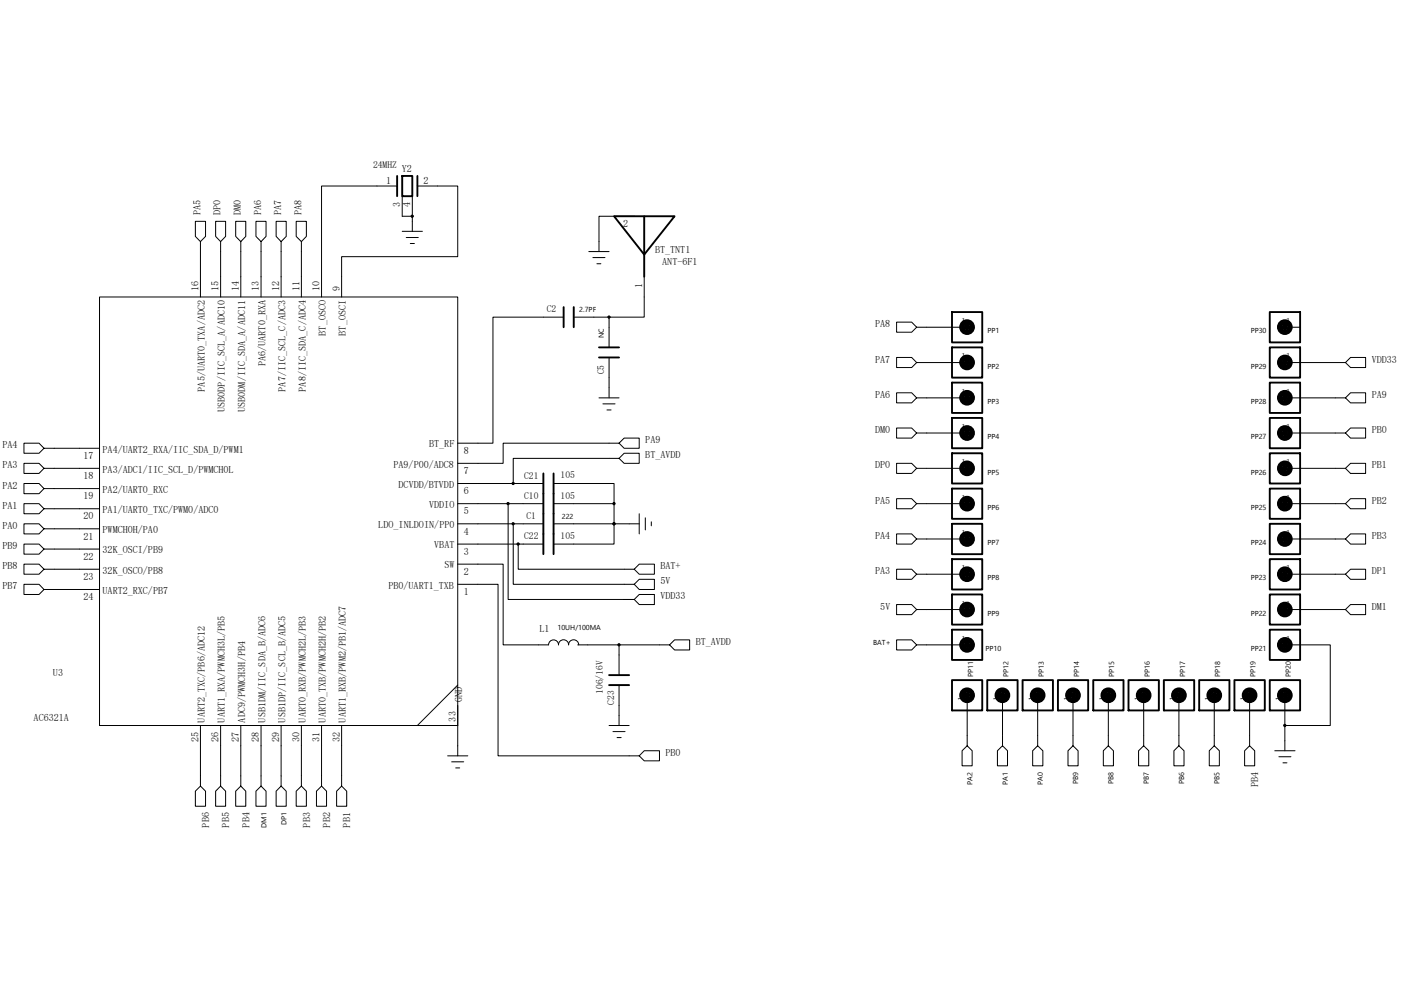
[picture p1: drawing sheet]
<svg xmlns="http://www.w3.org/2000/svg" width="297mm" height="210mm" viewBox="0 0 297 210" stroke-linecap="round" stroke-linejoin="round" font-family="sans-serif">
<g fill="none" stroke="#000" stroke-width=".4">
<path d="M84.2 37.3v4.3M85.3 37.3h2.1v4.3h-2.1zM88.5 37.3v4.3M130.2 45.9h12.8l-6.4 8.1zM136.6 45.9v12.8M119.5 65.1v4.3M121.6 65.1v4.3M127 73.7h4.3M127 75.8h4.3M201.8 66.2h6.5v6.4h-6.5zM201.8 73.7h6.5v6.4h-6.5zM204.6 68.8l1.3 1.3-.2 .2"/>
<path d="M204.6 76.3l1.3 1.2-.2 .2M205.1 68.3v2M205.1 75.8v1.9M205.5 68.8l-1.3 1.3 .2 .2M205.5 76.3l-1.3 1.2 .2 .2M269.2 73.7h6.4v6.4h-6.4zM269.2 66.2h6.4v6.4h-6.4zM272 76.3l1.3 1.2-.2 .2M272 68.8l1.3 1.3-.2 .2M272.4 68.3v2M272.4 75.8v1.9M272.9 76.3l-1.3 1.2 .2 .2"/>
<path d="M272.9 68.8l-1.3 1.3 .2 .2M201.8 81.2h6.5v6.4h-6.5zM201.8 88.6h6.5v6.5h-6.5zM201.8 96.1h6.5v6.5h-6.5zM204.6 83.7l1.3 1.3-.2 .2M204.6 91.2l1.3 1.3-.2 .2M204.6 98.7l1.3 1.3-.2 .2M205.1 83.3v1.9M205.1 90.8v1.9M205.1 98.3v1.9M205.5 83.7l-1.3 1.3 .2 .2M205.5 91.2l-1.3 1.3 .2 .2"/>
<path d="M205.5 98.7l-1.3 1.3 .2 .2M269.2 96.1h6.4v6.5h-6.4zM269.2 88.6h6.4v6.5h-6.4zM269.2 81.2h6.4v6.4h-6.4zM272 98.7l1.3 1.3-.2 .2M272 91.2l1.3 1.3-.2 .2M272 83.7l1.3 1.3-.2 .2M272.4 83.3v1.9M272.4 90.8v1.9M272.4 98.3v1.9M272.9 98.7l-1.3 1.3 .2 .2M272.9 91.2l-1.3 1.3 .2 .2"/>
<path d="M272.9 83.7l-1.3 1.3 .2 .2M115.2 100.4v17.1M117.4 100.4v17.1M201.8 103.6h6.5v6.4h-6.5zM201.8 111.1h6.5v6.4h-6.5zM201.8 118.6h6.5v6.4h-6.5zM204.6 106.2l1.3 1.3-.2 .2M204.6 113.7l1.3 1.3-.2 .2M205.1 105.8v1.9M205.1 113.2v2M205.5 106.2l-1.3 1.3 .2 .2M205.5 113.7l-1.3 1.3 .2 .2"/>
<path d="M269.2 118.6h6.4v6.4h-6.4zM269.2 111.1h6.4v6.4h-6.4zM269.2 103.6h6.4v6.4h-6.4zM272 113.7l1.3 1.3-.2 .2M272 106.2l1.3 1.3-.2 .2M272.4 105.8v1.9M272.4 113.2v2M272.9 113.7l-1.3 1.3 .2 .2M272.9 106.2l-1.3 1.3 .2 .2M201.8 126.1h6.5v6.4h-6.5zM201.8 133.6h6.5v6.4h-6.5zM204.6 121.2l1.3 1.2-.2 .3"/>
<path d="M204.6 128.7l1.3 1.2-.2 .3M204.6 136.1l1.3 1.3-.2 .2M205.1 120.7v2M205.1 128.2v2M205.1 135.7v1.9M205.5 121.2l-1.3 1.2 .2 .3M205.5 128.7l-1.3 1.2 .2 .3M205.5 136.1l-1.3 1.3 .2 .2M269.2 133.6h6.4v6.4h-6.4zM269.2 126.1h6.4v6.4h-6.4zM272 136.1l1.3 1.3-.2 .2M272 128.7l1.3 1.2-.2 .3"/>
<path d="M272 121.2l1.3 1.2-.2 .3M272.4 120.7v2M272.4 128.2v2M272.4 135.7v1.9M272.9 136.1l-1.3 1.3 .2 .2M272.9 128.7l-1.3 1.2 .2 .3M272.9 121.2l-1.3 1.2 .2 .3M129.1 143.2h4.3M129.1 145.3h4.3M201.8 144.3h6.5v6.4h-6.5zM204 147.5h1.9M204.4 147l1.3 1.3 .2-.2"/>
<path d="M205.9 146.8l-.2-.2-1.3 1.3M209.3 144.3h6.4v6.4h-6.4zM211.5 147.5h1.9M211.9 147l1.3 1.3 .2-.2M213.4 146.8l-.2-.2-1.3 1.3M216.8 144.3h6.4v6.4h-6.4zM218.9 147.5h2M219.4 147l1.3 1.3 .2-.2M220.9 146.8l-.2-.2-1.3 1.3M224.3 144.3h6.4v6.4h-6.4zM226.4 147.5h2M226.9 147l1.2 1.3 .3-.2"/>
<path d="M228.4 146.8l-.3-.2-1.2 1.3M231.8 144.3h6.4v6.4h-6.4zM233.9 147.5h2M234.4 147l1.2 1.3 .3-.2M235.9 146.8l-.3-.2-1.2 1.3M239.3 144.3h6.4v6.4h-6.4zM241.4 147.5h1.9M241.8 147l1.3 1.3 .2-.2M243.3 146.8l-.2-.2-1.3 1.3M246.8 144.3h6.4v6.4h-6.4zM248.9 147.5h1.9M249.3 147l1.3 1.3 .2-.2"/>
<path d="M250.8 146.8l-.2-.2-1.3 1.3M254.3 144.3h6.4v6.4h-6.4zM256.4 147.5h1.9M256.8 147l1.3 1.3 .2-.2M258.3 146.8l-.2-.2-1.3 1.3M261.7 144.3h6.5v6.4h-6.5zM263.9 147.5h1.9M264.3 147l1.3 1.3 .2-.2M265.8 146.8l-.2-.2-1.3 1.3M269.2 144.3h6.4v6.4h-6.4zM271.4 147.5h1.9M271.8 147l1.3 1.3 .2-.2"/>
<path d="M273.3 146.8l-.2-.2-1.3 1.3"/>
<circle cx="205" cy="69.4" r="1.46"/>
<circle cx="205" cy="76.9" r="1.46"/>
<circle cx="205" cy="76.9" r=".93"/>
<circle cx="205" cy="69.4" r=".93"/>
<circle cx="205" cy="69.4" r=".45"/>
<circle cx="205" cy="76.9" r=".45"/>
<circle cx="205" cy="76.9" r="1.06"/>
<circle cx="205" cy="69.4" r="1.06"/>
<circle cx="205" cy="76.9" r="1.33"/>
<circle cx="205" cy="69.4" r="1.33"/>
<circle cx="205" cy="76.9" r=".19"/>
<circle cx="205" cy="69.4" r=".19"/>
<circle cx="205" cy="69.4" r=".76"/>
<circle cx="205" cy="76.9" r=".76"/>
<circle cx="272.4" cy="76.9" r=".76"/>
<circle cx="272.4" cy="69.4" r=".76"/>
<circle cx="272.4" cy="76.9" r="1.46"/>
<circle cx="272.4" cy="69.4" r="1.46"/>
<circle cx="272.4" cy="69.4" r=".93"/>
<circle cx="272.4" cy="76.9" r=".93"/>
<circle cx="272.4" cy="76.9" r=".45"/>
<circle cx="272.4" cy="69.4" r=".45"/>
<circle cx="272.4" cy="76.9" r="1.06"/>
<circle cx="272.4" cy="69.4" r="1.06"/>
<circle cx="272.4" cy="69.4" r="1.33"/>
<circle cx="272.4" cy="76.9" r="1.33"/>
<circle cx="272.4" cy="69.4" r=".19"/>
<circle cx="272.4" cy="76.9" r=".19"/>
<circle cx="205" cy="99.3" r="1.46"/>
<circle cx="205" cy="84.4" r="1.46"/>
<circle cx="205" cy="91.8" r="1.46"/>
<circle cx="205" cy="91.8" r=".93"/>
<circle cx="205" cy="99.3" r=".93"/>
<circle cx="205" cy="84.4" r=".93"/>
<circle cx="205" cy="91.8" r=".45"/>
<circle cx="205" cy="84.4" r=".45"/>
<circle cx="205" cy="99.3" r=".45"/>
<circle cx="205" cy="91.8" r="1.06"/>
<circle cx="205" cy="99.3" r="1.06"/>
<circle cx="205" cy="84.4" r="1.06"/>
<circle cx="205" cy="99.3" r="1.33"/>
<circle cx="205" cy="84.4" r="1.33"/>
<circle cx="205" cy="91.8" r="1.33"/>
<circle cx="205" cy="91.8" r=".19"/>
<circle cx="205" cy="99.3" r=".19"/>
<circle cx="205" cy="84.4" r=".19"/>
<circle cx="205" cy="99.3" r=".76"/>
<circle cx="205" cy="84.4" r=".76"/>
<circle cx="205" cy="91.8" r=".76"/>
<circle cx="272.4" cy="84.4" r=".76"/>
<circle cx="272.4" cy="91.8" r=".76"/>
<circle cx="272.4" cy="99.3" r=".76"/>
<circle cx="272.4" cy="84.4" r="1.46"/>
<circle cx="272.4" cy="91.8" r="1.46"/>
<circle cx="272.4" cy="99.3" r="1.46"/>
<circle cx="272.4" cy="84.4" r=".93"/>
<circle cx="272.4" cy="91.8" r=".93"/>
<circle cx="272.4" cy="99.3" r=".93"/>
<circle cx="272.4" cy="84.4" r=".45"/>
<circle cx="272.4" cy="91.8" r=".45"/>
<circle cx="272.4" cy="99.3" r=".45"/>
<circle cx="272.4" cy="99.3" r="1.06"/>
<circle cx="272.4" cy="84.4" r="1.06"/>
<circle cx="272.4" cy="91.8" r="1.06"/>
<circle cx="272.4" cy="91.8" r="1.33"/>
<circle cx="272.4" cy="99.3" r="1.33"/>
<circle cx="272.4" cy="84.4" r="1.33"/>
<circle cx="272.4" cy="99.3" r=".19"/>
<circle cx="272.4" cy="84.4" r=".19"/>
<circle cx="272.4" cy="91.8" r=".19"/>
<circle cx="205" cy="114.3" r="1.46"/>
<circle cx="205" cy="106.8" r="1.46"/>
<circle cx="205" cy="114.3" r=".93"/>
<circle cx="205" cy="106.8" r=".93"/>
<circle cx="205" cy="106.8" r=".45"/>
<circle cx="205" cy="114.3" r=".45"/>
<circle cx="205" cy="114.3" r="1.06"/>
<circle cx="205" cy="106.8" r="1.06"/>
<circle cx="205" cy="114.3" r="1.33"/>
<circle cx="205" cy="106.8" r="1.33"/>
<circle cx="205" cy="114.3" r=".19"/>
<circle cx="205" cy="106.8" r=".19"/>
<circle cx="205" cy="114.3" r=".76"/>
<circle cx="205" cy="106.8" r=".76"/>
<circle cx="272.4" cy="114.3" r=".76"/>
<circle cx="272.4" cy="106.8" r=".76"/>
<circle cx="272.4" cy="114.3" r="1.46"/>
<circle cx="272.4" cy="106.8" r="1.46"/>
<circle cx="272.4" cy="106.8" r=".93"/>
<circle cx="272.4" cy="114.3" r=".93"/>
<circle cx="272.4" cy="106.8" r=".45"/>
<circle cx="272.4" cy="114.3" r=".45"/>
<circle cx="272.4" cy="114.3" r="1.06"/>
<circle cx="272.4" cy="106.8" r="1.06"/>
<circle cx="272.4" cy="114.3" r="1.33"/>
<circle cx="272.4" cy="106.8" r="1.33"/>
<circle cx="272.4" cy="106.8" r=".19"/>
<circle cx="272.4" cy="114.3" r=".19"/>
<circle cx="205" cy="136.8" r="1.46"/>
<circle cx="205" cy="121.8" r="1.46"/>
<circle cx="205" cy="129.3" r="1.46"/>
<circle cx="205" cy="129.3" r=".93"/>
<circle cx="205" cy="121.8" r=".93"/>
<circle cx="205" cy="136.8" r=".93"/>
<circle cx="205" cy="129.3" r=".45"/>
<circle cx="205" cy="121.8" r=".45"/>
<circle cx="205" cy="136.8" r=".45"/>
<circle cx="205" cy="121.8" r="1.06"/>
<circle cx="205" cy="136.8" r="1.06"/>
<circle cx="205" cy="129.3" r="1.06"/>
<circle cx="205" cy="121.8" r="1.33"/>
<circle cx="205" cy="136.8" r="1.33"/>
<circle cx="205" cy="129.3" r="1.33"/>
<circle cx="205" cy="121.8" r=".19"/>
<circle cx="205" cy="136.8" r=".19"/>
<circle cx="205" cy="129.3" r=".19"/>
<circle cx="205" cy="121.8" r=".76"/>
<circle cx="205" cy="129.3" r=".76"/>
<circle cx="205" cy="136.8" r=".76"/>
<circle cx="272.4" cy="121.8" r=".76"/>
<circle cx="272.4" cy="136.8" r=".76"/>
<circle cx="272.4" cy="129.3" r=".76"/>
<circle cx="272.4" cy="121.8" r="1.46"/>
<circle cx="272.4" cy="136.8" r="1.46"/>
<circle cx="272.4" cy="129.3" r="1.46"/>
<circle cx="272.4" cy="136.8" r=".93"/>
<circle cx="272.4" cy="121.8" r=".93"/>
<circle cx="272.4" cy="129.3" r=".93"/>
<circle cx="272.4" cy="129.3" r=".45"/>
<circle cx="272.4" cy="121.8" r=".45"/>
<circle cx="272.4" cy="136.8" r=".45"/>
<circle cx="272.4" cy="136.8" r="1.06"/>
<circle cx="272.4" cy="129.3" r="1.06"/>
<circle cx="272.4" cy="121.8" r="1.06"/>
<circle cx="272.4" cy="121.8" r="1.33"/>
<circle cx="272.4" cy="136.8" r="1.33"/>
<circle cx="272.4" cy="129.3" r="1.33"/>
<circle cx="272.4" cy="129.3" r=".19"/>
<circle cx="272.4" cy="121.8" r=".19"/>
<circle cx="272.4" cy="136.8" r=".19"/>
<circle cx="205" cy="147.5" r="1.46"/>
<circle cx="205" cy="147.5" r=".93"/>
<circle cx="205" cy="147.5" r=".45"/>
<circle cx="205" cy="147.5" r="1.06"/>
<circle cx="205" cy="147.5" r="1.33"/>
<circle cx="205" cy="147.5" r=".19"/>
<circle cx="205" cy="147.5" r=".76"/>
<circle cx="212.5" cy="147.5" r="1.46"/>
<circle cx="212.5" cy="147.5" r=".93"/>
<circle cx="212.5" cy="147.5" r=".45"/>
<circle cx="212.5" cy="147.5" r="1.06"/>
<circle cx="212.5" cy="147.5" r="1.33"/>
<circle cx="212.5" cy="147.5" r=".19"/>
<circle cx="212.5" cy="147.5" r=".76"/>
<circle cx="220" cy="147.5" r=".76"/>
<circle cx="220" cy="147.5" r="1.46"/>
<circle cx="220" cy="147.5" r=".93"/>
<circle cx="220" cy="147.5" r=".45"/>
<circle cx="220" cy="147.5" r="1.06"/>
<circle cx="220" cy="147.5" r="1.33"/>
<circle cx="220" cy="147.5" r=".19"/>
<circle cx="227.5" cy="147.5" r=".76"/>
<circle cx="227.5" cy="147.5" r="1.46"/>
<circle cx="227.5" cy="147.5" r=".93"/>
<circle cx="227.5" cy="147.5" r=".45"/>
<circle cx="227.5" cy="147.5" r="1.06"/>
<circle cx="227.5" cy="147.5" r="1.33"/>
<circle cx="227.5" cy="147.5" r=".19"/>
<circle cx="235" cy="147.5" r=".76"/>
<circle cx="235" cy="147.5" r="1.46"/>
<circle cx="235" cy="147.5" r=".93"/>
<circle cx="235" cy="147.5" r=".45"/>
<circle cx="235" cy="147.5" r="1.06"/>
<circle cx="235" cy="147.5" r="1.33"/>
<circle cx="235" cy="147.5" r=".19"/>
<circle cx="242.5" cy="147.5" r=".76"/>
<circle cx="242.5" cy="147.5" r="1.46"/>
<circle cx="242.5" cy="147.5" r=".93"/>
<circle cx="242.5" cy="147.5" r=".45"/>
<circle cx="242.5" cy="147.5" r="1.06"/>
<circle cx="242.5" cy="147.5" r="1.33"/>
<circle cx="242.5" cy="147.5" r=".19"/>
<circle cx="249.9" cy="147.5" r=".76"/>
<circle cx="250" cy="147.5" r="1.46"/>
<circle cx="250" cy="147.5" r=".93"/>
<circle cx="250" cy="147.5" r=".45"/>
<circle cx="250" cy="147.5" r="1.06"/>
<circle cx="250" cy="147.5" r="1.33"/>
<circle cx="250" cy="147.5" r=".19"/>
<circle cx="257.4" cy="147.5" r=".76"/>
<circle cx="257.4" cy="147.5" r="1.46"/>
<circle cx="257.4" cy="147.5" r=".93"/>
<circle cx="257.4" cy="147.5" r=".45"/>
<circle cx="257.4" cy="147.5" r="1.06"/>
<circle cx="257.4" cy="147.5" r="1.33"/>
<circle cx="257.4" cy="147.5" r=".19"/>
<circle cx="264.9" cy="147.5" r=".76"/>
<circle cx="264.9" cy="147.5" r="1.46"/>
<circle cx="264.9" cy="147.5" r=".93"/>
<circle cx="264.9" cy="147.5" r=".45"/>
<circle cx="264.9" cy="147.5" r="1.06"/>
<circle cx="264.9" cy="147.5" r="1.33"/>
<circle cx="264.9" cy="147.5" r=".19"/>
<circle cx="272.4" cy="147.5" r=".76"/>
<circle cx="272.4" cy="147.5" r="1.46"/>
<circle cx="272.4" cy="147.5" r=".93"/>
<circle cx="272.4" cy="147.5" r=".45"/>
<circle cx="272.4" cy="147.5" r="1.06"/>
<circle cx="272.4" cy="147.5" r="1.33"/>
<circle cx="272.4" cy="147.5" r=".19"/>
</g>
<g fill="none" stroke="#000" stroke-width=".21">
<path d="M84.2 39.5h-16v23.5M88.5 39.5h8.5v14.9h-24.6v8.6M42.5 51.2l-1.1-1.1v-3.2h2.2v3.2l-1.1 1.1v11.8M46.8 51.2l-1.1-1.1v-3.2h2.1v3.2l-1 1.1v11.8M51.1 51.2l1-1.1v-3.2h-2.1v3.2l1.1 1.1v11.8M55.3 51.2l-1-1.1v-3.2h2.1v3.2l-1.1 1.1v11.8M59.6 51.2l-1.1-1.1v-3.2h2.2v3.2l-1.1 1.1v11.8M63.9 51.2l-1.1-1.1v-3.2h2.2v3.2l-1.1 1.1v11.8M85.3 49.1h4.3M85.3 41.6v4.3h2.1v3.2M86.1 50.4h2.6M87 51.6h.9"/>
<path d="M87.4 45.9h.1M87.4 41.6v4.3M124.8 53.4h4.3M125.7 54.6h2.6M126.6 55.9h.8M134.5 45.9h-7.5v7.5M136.6 58.7v8.6h-7.5M21.1 63h75.9v90.9h-75.9zM119.5 67.3h-15v26.7h-7.5M121.6 67.3h7.5v6.4M129.1 75.8v8.6M206.1 69.4h-11.8l-1 1.1h-3.2v-2.2h3.2l1 1.1"/>
<path d="M206.1 76.9h-11.8l-1 1.1h-3.2v-2.2h3.2l1 1.1M271.4 76.9h13.9l1 1.1h3.2v-2.2h-3.2l-1 1.1M271.4 69.4h4.2M9.3 95.1l-1-1.1h-3.2v2.1h3.2l1-1h11.8M9.3 99.3l-1-1h-3.2v2.1h3.2l1-1.1h11.8M127 84.4h4.3M127.8 85.7h2.6M128.7 87h.9M131.3 97.2l1-1.1h3.2v2.2h-3.2l-1-1.1h-22.5v5.4M131.3 94l1-1.1h3.2v2.2h-3.2l-1-1.1h-24.6v4.3h-9.7M206.1 84.4h-11.8l-1 1h-3.2v-2.1h3.2l1 1.1M206.1 91.8h-11.8l-1 1.1h-3.2v-2.1h3.2l1 1"/>
<path d="M206.1 99.3h-11.8l-1 1.1h-3.2v-2.1h3.2l1 1M271.4 99.3h13.9l1 1.1h3.2v-2.1h-3.2l-1 1M271.4 91.8h13.9l1 1.1h3.2v-2.1h-3.2l-1 1M271.4 84.4h13.9l1 1h3.2v-2.1h-3.2l-1 1.1M9.3 103.6l-1-1h-3.2v2.1h3.2l1-1.1h11.8M9.3 107.9l-1-1.1h-3.2v2.2h3.2l1-1.1h11.8M9.3 112.2l-1-1.1h-3.2v2.1h3.2l1-1h11.8M9.3 116.5l-1-1.1h-3.2v2.1h3.2l1-1h11.8M97 119.7h9.7v17.1h9.6a1.06 1.06 0 0 1 1.1-1.1 1.06 1.06 0 0 1 1 1.1 1.07 1.07 0 0 1 1.1-1.1 1.07 1.07 0 0 1 1.1 1.1M107.7 106.8v20.3h26.8l1 1.1h3.2v-2.1h-3.2l-1 1M108.8 111.1v12.8h25.7l1 1.1h3.2v-2.1h-3.2l-1 1M109.9 115.4v5.3h24.6l1 1.1h3.2v-2.1h-3.2l-1 1"/>
<path d="M115.2 102.6h-18.2M115.2 115.4h-18.2M115.2 111.1h-18.2M115.2 106.8h-18.2M117.4 102.6h12.8v4.2M117.4 111.1h12.8v4.3h-12.8M117.4 106.8h12.8v4.3h5.3M135.5 109v4.2M136.8 109.8v2.6M138.1 110.7v.8M194.3 106.8l-1-1h-3.2v2.1h3.2l1-1.1h11.8M194.3 114.3l-1-1.1h-3.2v2.2h3.2l1-1.1h11.8"/>
<path d="M271.4 114.3h13.9l1 1.1h3.2v-2.2h-3.2l-1 1.1M271.4 106.8h13.9l1 1.1h3.2v-2.1h-3.2l-1 1M9.3 120.7l-1-1h-3.2v2.1h3.2l1-1.1h11.8M9.3 125l-1-1.1h-3.2v2.2h3.2l1-1.1h11.8M97 123.9h8.6v36.4h29.9l1.1 1.1h3.2v-2.2h-3.2l-1.1 1.1M120.5 136.8a1.08 1.08 0 0 1 1.1-1.1 1.08 1.08 0 0 1 1.1 1.1M122.5 136.8h8.8v6.4M131.3 136.8h10.7l1 1.1h3.2v-2.2h-3.2l-1 1.1M194.3 129.3l-1-1.1h-3.2v2.2h3.2l1-1.1h11.8M194.3 136.8l-1-1.1h-3.2v2.2h3.2l1-1.1h11.8M194.3 121.8l-1-1.1h-3.2v2.2h3.2l1-1.1h11.8M271.4 121.8h13.9l1 1.1h3.2v-2.2h-3.2l-1 1.1"/>
<path d="M271.4 136.8h10.6v17.1h-9.6v5.3M285.3 129.3l1-1.1h3.2v2.2h-3.2l-1-1.1h-13.9M42.5 153.9v12.8l1.1 1.1v3.2h-2.2v-3.2l1.1-1.1M46.8 153.9v12.8l1 1.1v3.2h-2.1v-3.2l1.1-1.1M51.1 153.9v12.8l1 1.1v3.2h-2.1v-3.2l1.1-1.1M55.3 153.9v12.8l1.1 1.1v3.2h-2.1v-3.2l1-1.1M59.6 153.9v12.8l1.1 1.1v3.2h-2.2v-3.2l1.1-1.1M63.9 153.9v12.8l1.1 1.1v3.2h-2.2v-3.2l1.1-1.1M68.2 153.9v12.8l1 1.1v3.2h-2.1v-3.2l1.1-1.1M72.4 153.9v12.8l1.1 1.1v3.2h-2.1v-3.2l1-1.1M97 145.3l-8.5 8.6M97 149.6v10.7"/>
<path d="M129.1 153.9h4.3M130 155.2h2.5M130.8 156.4h.9M131.3 145.3v8.6M205.1 146.4v11.8l1 1v3.2h-2.1v-3.2l1.1-1M212.6 146.4v11.8l1 1v3.2h-2.1v-3.2l1.1-1M220 146.4v11.8l1.1 1v3.2h-2.2v-3.2l1.1-1M227.5 146.4v11.8l1.1 1v3.2h-2.2v-3.2l1.1-1M235 146.4v11.8l1.1 1v3.2h-2.2v-3.2l1.1-1M242.5 146.4v11.8l1.1 1v3.2h-2.2v-3.2l1.1-1M250 146.4v11.8l1 1v3.2h-2.1v-3.2l1.1-1M257.4 146.4v11.8l1.1 1v3.2h-2.1v-3.2l1-1"/>
<path d="M264.9 146.4v11.8l1.1 1v3.2h-2.1v-3.2l1-1M270.3 159.2h4.3M272.4 146.4v7.5M94.9 160.3h4.3M95.8 161.6h2.5M96.6 162.9h.9M271.1 160.5h2.6M272 161.8h.9"/>
</g>
<g fill="#000" stroke="#000" stroke-width=".21">
<circle cx="87.4" cy="45.9" r=".24"/>
<circle cx="129.1" cy="67.3" r=".24"/>
<circle cx="107.7" cy="106.8" r=".24"/>
<circle cx="108.8" cy="102.5" r=".24"/>
<circle cx="108.8" cy="111.1" r=".24"/>
<circle cx="109.9" cy="115.4" r=".24"/>
<circle cx="130.2" cy="111.1" r=".24"/>
<circle cx="130.2" cy="106.8" r=".24"/>
<circle cx="131.2" cy="136.8" r=".24"/>
<circle cx="272.4" cy="153.9" r=".24"/>
</g>
<g font-size="2.1">
<text x="81.8" y="39">1</text>
<text x="85.2" y="36.5">Y2</text>
<text x="89.8" y="39">2</text>
<text x="42.5" y="45.7" transform="rotate(-90 42.5 45.7)">PA5</text>
<text x="46.8" y="45.7" transform="rotate(-90 46.8 45.7)">DP0</text>
<text x="51.1" y="45.7" transform="rotate(-90 51.1 45.7)">DM0</text>
<text x="55.3" y="45.7" transform="rotate(-90 55.3 45.7)">PA6</text>
<text x="59.6" y="45.7" transform="rotate(-90 59.6 45.7)">PA7</text>
<text x="63.9" y="45.7" transform="rotate(-90 63.9 45.7)">PA8</text>
<text x="84.9" y="44" transform="rotate(-90 84.9 44)">3</text>
<text x="87" y="44" transform="rotate(-90 87 44)">4</text>
<text x="132.1" y="48.2">2</text>
<text x="138.9" y="53.7">BT_TNT1</text>
<text x="140.4" y="56.2">ANT-6F1</text>
<text x="42.1" y="61.7" transform="rotate(-90 42.1 61.7)">16</text>
<text x="46.4" y="61.7" transform="rotate(-90 46.4 61.7)">15</text>
<text x="50.6" y="61.7" transform="rotate(-90 50.6 61.7)">14</text>
<text x="54.9" y="61.7" transform="rotate(-90 54.9 61.7)">13</text>
<text x="59.2" y="61.7" transform="rotate(-90 59.2 61.7)">12</text>
<text x="63.5" y="61.7" transform="rotate(-90 63.5 61.7)">11</text>
<text x="67.7" y="61.7" transform="rotate(-90 67.7 61.7)">10</text>
<text x="72" y="61.7" transform="rotate(-90 72 61.7)">9</text>
<text x="136.2" y="61.1" transform="rotate(-90 136.2 61.1)">1</text>
<text x="69.1" y="71.2" transform="rotate(-90 69.1 71.2)">BT_OSCO</text>
<text x="73.3" y="71.2" transform="rotate(-90 73.3 71.2)">BT_OSCI</text>
<text x="185.6" y="69.4">PA8</text>
<text x="203.8" y="69">1</text>
<text x="272.6" y="69">1</text>
<text x="56.3" y="77.7" transform="rotate(-90 56.3 77.7)">PA6/UART0_RXA</text>
<text x="185.6" y="76.9">PA7</text>
<text x="203.8" y="76.5">1</text>
<text x="272.6" y="76.5">1</text>
<text x="290.8" y="76.9">VDD33</text>
<text x="43.4" y="83.1" transform="rotate(-90 43.4 83.1)">PA5/UART0_TXA/ADC2</text>
<text x="60.5" y="83.1" transform="rotate(-90 60.5 83.1)">PA7/IIC_SCL_C/ADC3</text>
<text x="64.8" y="83.1" transform="rotate(-90 64.8 83.1)">PA8/IIC_SDA_C/ADC4</text>
<text x="203.8" y="83.9">1</text>
<text x="272.6" y="83.9">1</text>
<text x="47.7" y="87.4" transform="rotate(-90 47.7 87.4)">USB0DP/IIC_SCL_A/ADC10</text>
<text x="52" y="87.4" transform="rotate(-90 52 87.4)">USB0DM/IIC_SDA_A/ADC11</text>
<text x="185.6" y="84.4">PA6</text>
<text x="290.8" y="84.4">PA9</text>
<text x=".5" y="95.1">PA4</text>
<text x="21.8" y="96">PA4/UART2_RXA/IIC_SDA_D/PWM1</text>
<text x="91" y="94.9">BT_RF</text>
<text x="136.8" y="94">PA9</text>
<text x="185.6" y="91.8">DM0</text>
<text x="203.8" y="91.4">1</text>
<text x="272.6" y="91.4">1</text>
<text x="290.8" y="91.8">PB0</text>
<text x=".5" y="99.3">PA3</text>
<text x="17.7" y="97.3">17</text>
<text x="17.7" y="101.6">18</text>
<text x="21.8" y="100.2">PA3/ADC1/IIC_SCL_D/PWMCH0L</text>
<text x="83.4" y="99.2">PA9/P00/ADC8</text>
<text x="98.3" y="100.5">7</text>
<text x="98.3" y="96.3">8</text>
<text x="136.8" y="97.2">BT_AVDD</text>
<text x="185.6" y="99.3">DP0</text>
<text x="203.8" y="98.9">1</text>
<text x="272.6" y="98.9">1</text>
<text x="290.8" y="99.3">PB1</text>
<text x=".5" y="103.6">PA2</text>
<text x=".5" y="107.9">PA1</text>
<text x="17.7" y="105.9">19</text>
<text x="21.8" y="104.5">PA2/UART0_RXC</text>
<text x="84.5" y="103.5">DCVDD/BTVDD</text>
<text x="91" y="107.7">VDDIO</text>
<text x="98.3" y="104.8">6</text>
<text x="185.6" y="106.8">PA5</text>
<text x="203.8" y="106.4">1</text>
<text x="272.6" y="106.4">1</text>
<text x="290.8" y="106.8">PB2</text>
<text x=".5" y="112.2">PA0</text>
<text x="17.7" y="110.2">20</text>
<text x="21.8" y="108.8">PA1/UART0_TXC/PWM0/ADC0</text>
<text x="21.8" y="113.1">PWMCH0H/PA0</text>
<text x="80.2" y="112">LDO_INLDOIN/PP0</text>
<text x="98.3" y="109.1">5</text>
<text x="98.3" y="113.4">4</text>
<text x="203.8" y="113.9">1</text>
<text x="272.6" y="113.9">1</text>
<text x=".5" y="116.5">PB9</text>
<text x="17.7" y="114.4">21</text>
<text x="17.7" y="118.7">22</text>
<text x="21.8" y="117.4">32K_OSCI/PB9</text>
<text x="92.1" y="116.3">VBAT</text>
<text x="98.3" y="117.6">3</text>
<text x="185.6" y="114.3">PA4</text>
<text x="290.8" y="114.3">PB3</text>
<text x=".5" y="120.7">PB8</text>
<text x=".5" y="125">PB7</text>
<text x="17.7" y="123">23</text>
<text x="21.8" y="121.6">32K_OSCO/PB8</text>
<text x="21.8" y="125.9">UART2_RXC/PB7</text>
<text x="82.4" y="124.8">PB0/UART1_TXB</text>
<text x="94.2" y="120.6">SW</text>
<text x="98.3" y="121.9">2</text>
<text x="140" y="120.7">BAT+</text>
<text x="140" y="123.9">5V</text>
<text x="185.6" y="121.8">PA3</text>
<text x="203.8" y="121.4">1</text>
<text x="272.6" y="121.4">1</text>
<text x="290.8" y="121.8">DP1</text>
<text x="17.7" y="127.3">24</text>
<text x="98.3" y="126.2">1</text>
<text x="140" y="127.1">VDD33</text>
<text x="186.6" y="129.3">5V</text>
<text x="203.8" y="128.9">1</text>
<text x="272.6" y="128.9">1</text>
<text x="290.8" y="129.3">DM1</text>
<text x="114.4" y="134">L1</text>
<text x="147.5" y="136.8">BT_AVDD</text>
<text x="203.8" y="136.4">1</text>
<text x="272.6" y="136.4">1</text>
<text x="11.2" y="143.3">U3</text>
<text x="98" y="149" transform="rotate(-90 98 149)">GND</text>
<text x="204.6" y="148.8" transform="rotate(-90 204.6 148.8)">1</text>
<text x="212.1" y="148.8" transform="rotate(-90 212.1 148.8)">1</text>
<text x="219.6" y="148.8" transform="rotate(-90 219.6 148.8)">1</text>
<text x="227.1" y="148.8" transform="rotate(-90 227.1 148.8)">1</text>
<text x="234.6" y="148.8" transform="rotate(-90 234.6 148.8)">1</text>
<text x="242.1" y="148.8" transform="rotate(-90 242.1 148.8)">1</text>
<text x="249.5" y="148.8" transform="rotate(-90 249.5 148.8)">1</text>
<text x="257" y="148.8" transform="rotate(-90 257 148.8)">1</text>
<text x="264.5" y="148.8" transform="rotate(-90 264.5 148.8)">1</text>
<text x="272" y="148.8" transform="rotate(-90 272 148.8)">1</text>
<text x="7.1" y="152.8">AC6321A</text>
<text x="43.4" y="153.2" transform="rotate(-90 43.4 153.2)">UART2_TXC/PB6/ADC12</text>
<text x="47.7" y="153.2" transform="rotate(-90 47.7 153.2)">UART1_RXA/PWMCH3L/PB5</text>
<text x="52" y="153.2" transform="rotate(-90 52 153.2)">ADC9/PWMCH3H/PB4</text>
<text x="56.3" y="153.2" transform="rotate(-90 56.3 153.2)">USB1DM/IIC_SDA_B/ADC6</text>
<text x="60.5" y="153.2" transform="rotate(-90 60.5 153.2)">USB1DP/IIC_SCL_B/ADC5</text>
<text x="64.8" y="153.2" transform="rotate(-90 64.8 153.2)">UART0_RXB/PWMCH2L/PB3</text>
<text x="69.1" y="153.2" transform="rotate(-90 69.1 153.2)">UART0_TXB/PWMCH2H/PB2</text>
<text x="73.3" y="153.2" transform="rotate(-90 73.3 153.2)">UART1_RXB/PWM2/PB1/ADC7</text>
<text x="96.6" y="153" transform="rotate(-90 96.6 153)">33</text>
<text x="42.1" y="157.3" transform="rotate(-90 42.1 157.3)">25</text>
<text x="46.4" y="157.3" transform="rotate(-90 46.4 157.3)">26</text>
<text x="50.6" y="157.3" transform="rotate(-90 50.6 157.3)">27</text>
<text x="54.9" y="157.3" transform="rotate(-90 54.9 157.3)">28</text>
<text x="59.2" y="157.3" transform="rotate(-90 59.2 157.3)">29</text>
<text x="63.5" y="157.3" transform="rotate(-90 63.5 157.3)">30</text>
<text x="67.7" y="157.3" transform="rotate(-90 67.7 157.3)">31</text>
<text x="72" y="157.3" transform="rotate(-90 72 157.3)">32</text>
<text x="141.1" y="160.3">PB0</text>
<text x="266.8" y="167" transform="rotate(-90 266.8 167)">PB4</text>
<text x="44.3" y="175.5" transform="rotate(-90 44.3 175.5)">PB6</text>
<text x="48.6" y="175.5" transform="rotate(-90 48.6 175.5)">PB5</text>
<text x="52.9" y="175.5" transform="rotate(-90 52.9 175.5)">PB4</text>
<text x="65.7" y="175.5" transform="rotate(-90 65.7 175.5)">PB3</text>
<text x="70" y="175.5" transform="rotate(-90 70 175.5)">PB2</text>
<text x="74.3" y="175.5" transform="rotate(-90 74.3 175.5)">PB1</text>
</g>
<g font-size="2">
<text x="79.1" y="35.6">24MHZ</text>
<text x="115.9" y="66.3">C2</text>
<text x="128.1" y="79.4" transform="rotate(-90 128.1 79.4)">C5</text>
<text x="111.1" y="101.5">C21</text>
<text x="118.8" y="101.5">105</text>
<text x="111.1" y="105.8">C10</text>
<text x="118.8" y="105.8">105</text>
<text x="111.6" y="110.1">C1</text>
<text x="111.1" y="114.4">C22</text>
<text x="118.8" y="114.3">105</text>
<text x="127.8" y="147.2" transform="rotate(-90 127.8 147.2)">106/16V</text>
<text x="130.2" y="149.4" transform="rotate(-90 130.2 149.4)">C23</text>
</g>
<g font-size="1.5">
<text x="122.8" y="66.2">2.7PF</text>
<text x="128.1" y="71.8" transform="rotate(-90 128.1 71.8)">NC</text>
<text x="209.3" y="70.7">PP1</text>
<text x="265.2" y="70.7">PP30</text>
<text x="209.3" y="78.2">PP2</text>
<text x="265.2" y="78.2">PP29</text>
<text x="209.3" y="85.7">PP3</text>
<text x="265.2" y="85.7">PP28</text>
<text x="209.3" y="93.2">PP4</text>
<text x="265.2" y="93.2">PP27</text>
<text x="209.3" y="100.6">PP5</text>
<text x="265.2" y="100.6">PP26</text>
<text x="119.1" y="110">222</text>
<text x="209.3" y="108.1">PP6</text>
<text x="265.2" y="108.1">PP25</text>
<text x="209.3" y="115.6">PP7</text>
<text x="265.2" y="115.6">PP24</text>
<text x="209.3" y="123.1">PP8</text>
<text x="265.2" y="123.1">PP23</text>
<text x="209.3" y="130.6">PP9</text>
<text x="265.2" y="130.6">PP22</text>
<text x="118.2" y="133.6">10UH/100MA</text>
<text x="185.1" y="136.8">BAT+</text>
<text x="206.4" y="143.6" transform="rotate(-90 206.4 143.6)">PP11</text>
<text x="208.9" y="138">PP10</text>
<text x="213.8" y="143.6" transform="rotate(-90 213.8 143.6)">PP12</text>
<text x="221.3" y="143.6" transform="rotate(-90 221.3 143.6)">PP13</text>
<text x="228.8" y="143.6" transform="rotate(-90 228.8 143.6)">PP14</text>
<text x="236.3" y="143.6" transform="rotate(-90 236.3 143.6)">PP15</text>
<text x="243.8" y="143.6" transform="rotate(-90 243.8 143.6)">PP16</text>
<text x="251.3" y="143.6" transform="rotate(-90 251.3 143.6)">PP17</text>
<text x="258.7" y="143.6" transform="rotate(-90 258.7 143.6)">PP18</text>
<text x="265.2" y="138">PP21</text>
<text x="266.2" y="143.6" transform="rotate(-90 266.2 143.6)">PP19</text>
<text x="273.7" y="143.6" transform="rotate(-90 273.7 143.6)">PP20</text>
<text x="206.2" y="166.4" transform="rotate(-90 206.2 166.4)">PA2</text>
<text x="213.7" y="166.4" transform="rotate(-90 213.7 166.4)">PA1</text>
<text x="221.1" y="166.4" transform="rotate(-90 221.1 166.4)">PA0</text>
<text x="228.6" y="166.3" transform="rotate(-90 228.6 166.3)">PB9</text>
<text x="236.1" y="166.3" transform="rotate(-90 236.1 166.3)">PB8</text>
<text x="243.6" y="166.3" transform="rotate(-90 243.6 166.3)">PB7</text>
<text x="251.1" y="166.3" transform="rotate(-90 251.1 166.3)">PB6</text>
<text x="258.6" y="166.3" transform="rotate(-90 258.6 166.3)">PB5</text>
<text x="56.5" y="175.6" transform="rotate(-90 56.5 175.6)">DM1</text>
<text x="60.7" y="175" transform="rotate(-90 60.7 175)">DP1</text>
</g>
</svg>
